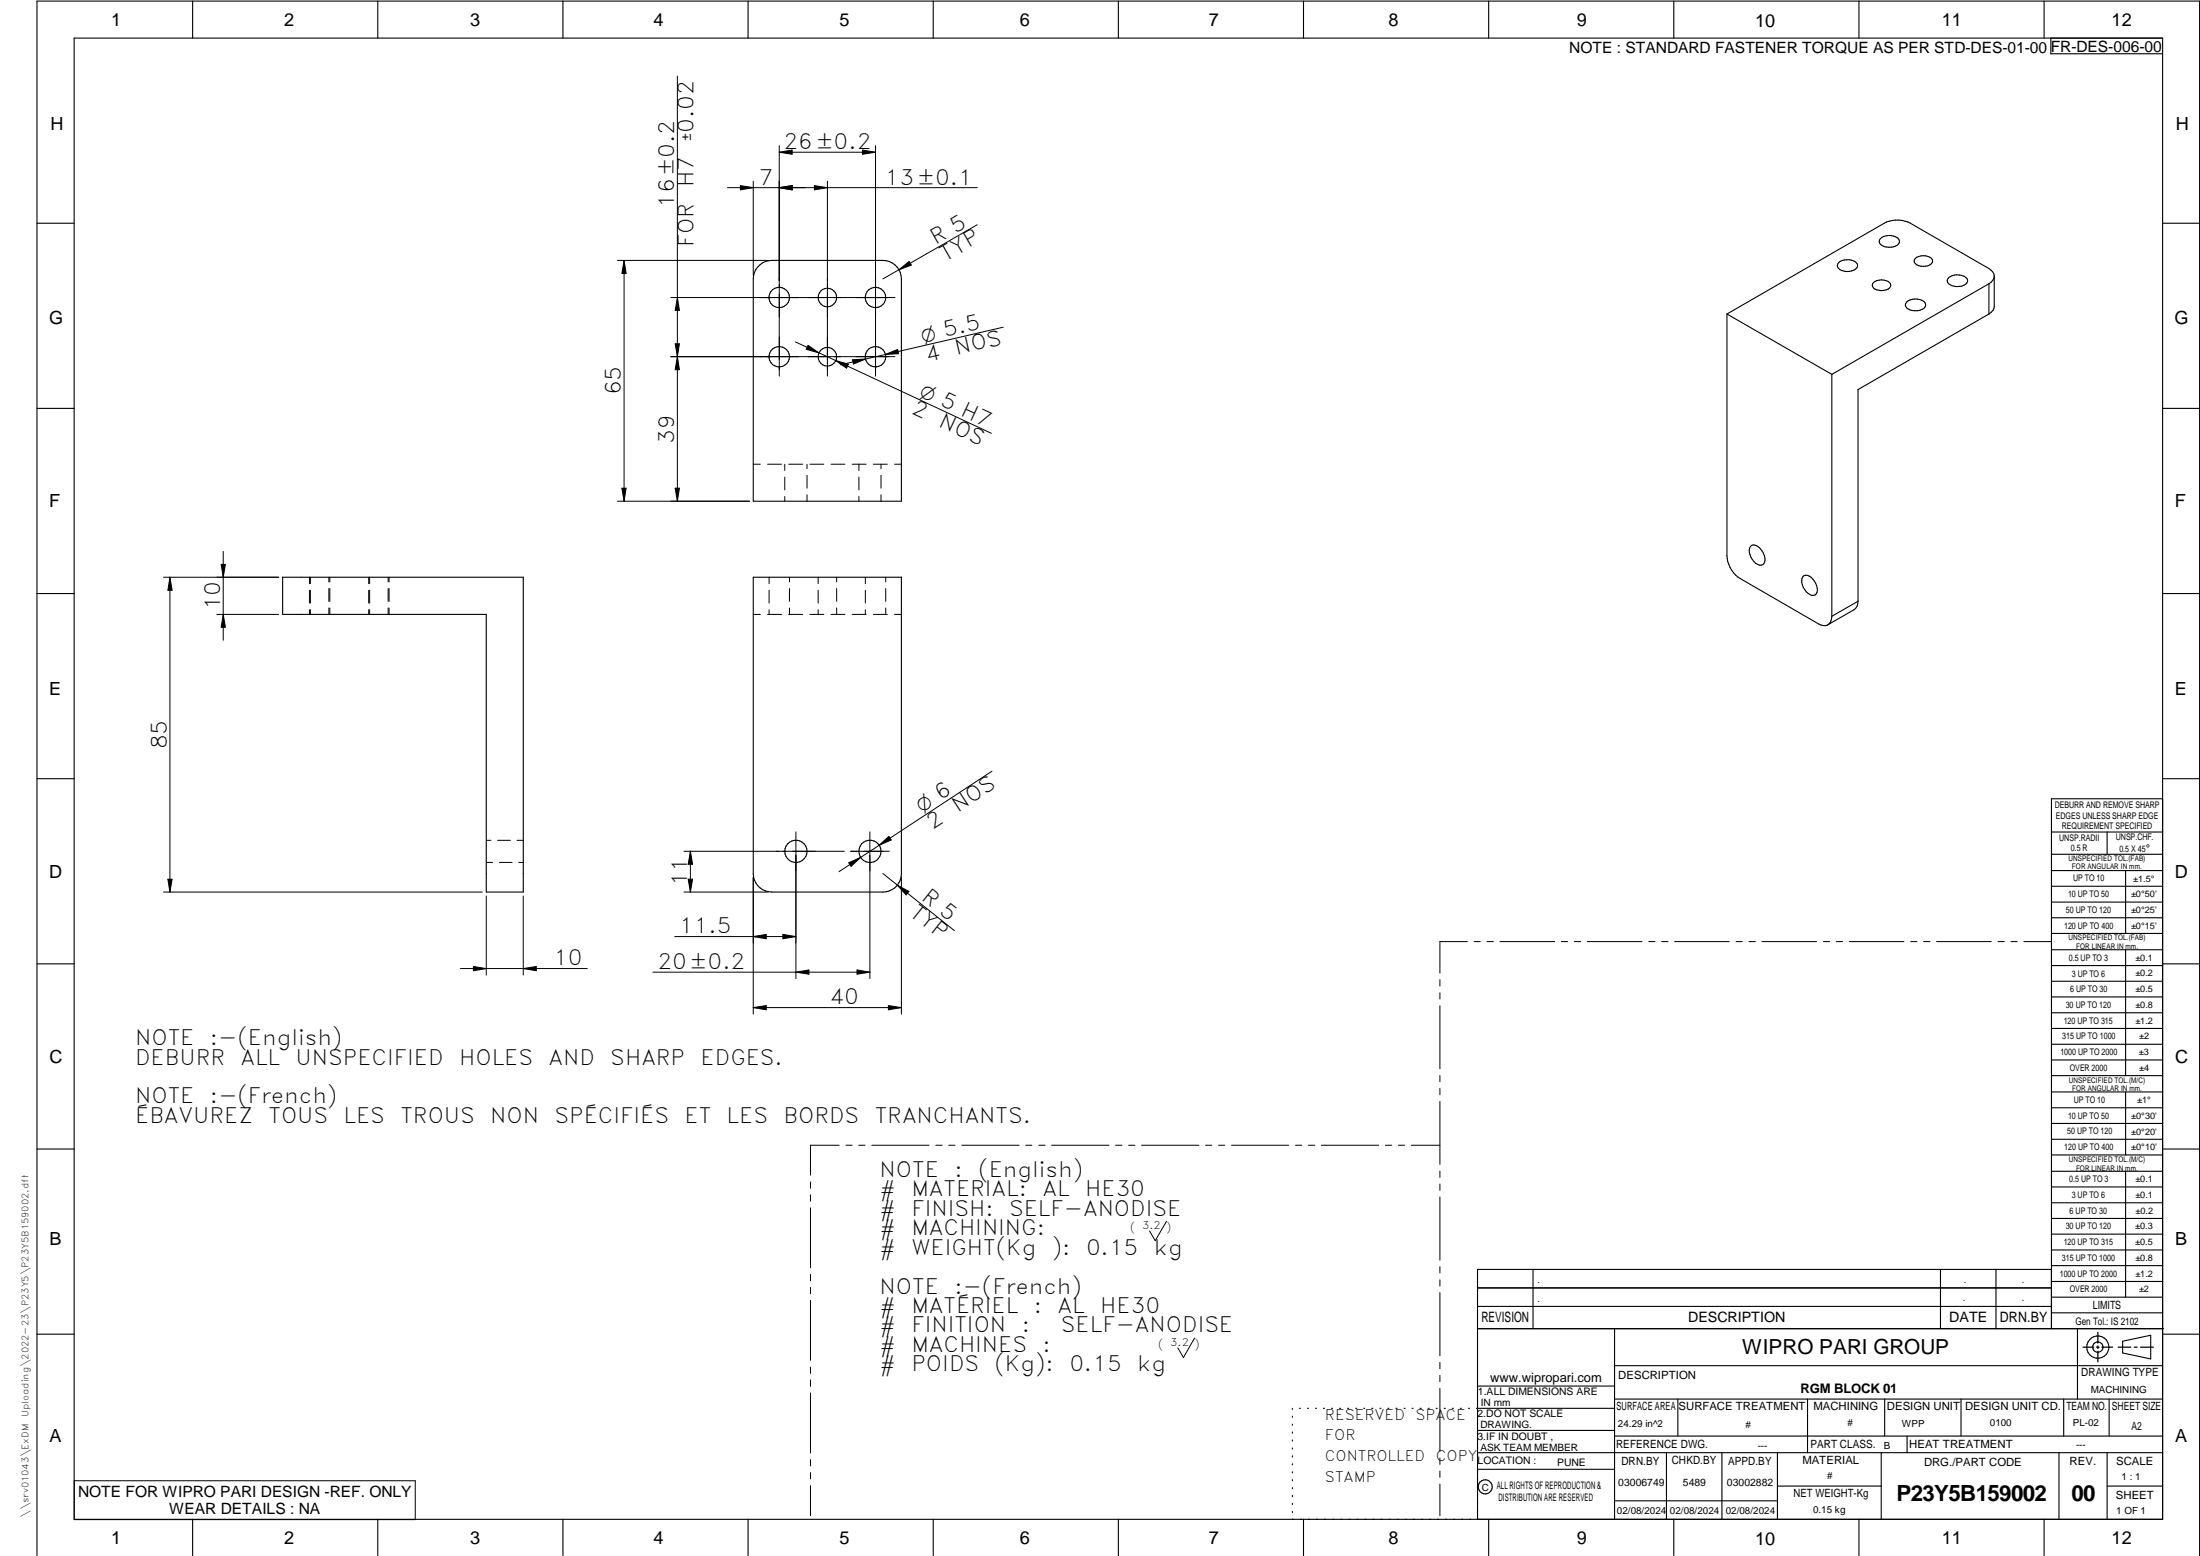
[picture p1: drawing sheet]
<svg xmlns="http://www.w3.org/2000/svg" width="594mm" height="420mm" viewBox="0 0 594 420" stroke-linecap="round" stroke-linejoin="round" font-family="sans-serif">
<g fill="none" stroke="#000" stroke-width=".3">
<path d="M20 10.3h564v400h-564zM52 .3v10M102 .3v10M152 .3v10M202 .3v10M252 .3v10M302 .3v10M352 .3v10M402 .3v10M452 .3v10M502 .3v10M552 .3v10"/>
<path d="M553.8 10.3v4.2h30.2M10 60.3h10M205.2 71.5a4.7 4.7 0 0 1 3.2-1.2h30a5 5 0 0 1 5 5v60h-40v-60a4.8 4.8 0 0 1 1.8-3.8zM496.5 71a3.5 3.5 0 0 1 5.1 .5 1.98 1.98 0 0 1-2.2 1.8 2.77 2.77 0 0 1-3.3-1.6zM505.9 76.3a3.4 3.4 0 0 1 4.6 .4 1.53 1.53 0 0 1-1.8 1.7l-.6 .1a2.18 2.18 0 0 1-2.5-1.5zM507.8 64.4a3.8 3.8 0 0 1 4.9 .2 1.44 1.44 0 0 1-1.3 2l-.7 .2a2.77 2.77 0 0 1-3.3-1.6zM517.2 69.8a3.4 3.4 0 0 1 4.6 .3 1.57 1.57 0 0 1-1.8 1.8h-.6a2.18 2.18 0 0 1-2.5-1.4zM526.2 75.1a3.8 3.8 0 0 1 4.9 .1 1.17 1.17 0 0 1-.8 1.8 3.7 3.7 0 0 1-4.4-.8v-.8zM537.1 76.6v8.2M537.1 76.6l-42.4 24.5M538.5 74.8a3 3 0 0 1-1.4 1.8M584 60.3h10"/>
<path d="M466.3 84.8l42.5-24.5a7.7 7.7 0 0 1 7.1 0l21.2 12.2a2.92 2.92 0 0 1 1.4 1.8v8.5a2.52 2.52 0 0 1-1.4 2M466.3 84.8l28.4 16.3M466.3 84.8v65.3a7.9 7.9 0 0 0 3.6 6.1l21.2 12.3a2.18 2.18 0 0 0 2.5 .2 2.18 2.18 0 0 0 1.1-2.3M514.9 81.6a3.8 3.8 0 0 1 4.9 .1 1.44 1.44 0 0 1-1.4 2.1l-.6 .1a2.77 2.77 0 0 1-3.3-1.6zM537.1 84.8l-35.4 20.4v57.1M10 110.3h10M494.7 101.1v65.3M584 110.3h10M76.3 155.9h65v85h-10v-75h-55zM203.4 155.9h40v80a4.9 4.9 0 0 1-5 5h-30a5 5 0 0 1-5-5zM473 147.3a2.46 2.46 0 0 1 2.8 1.4l.4 .7a2.39 2.39 0 0 1-.2 3.1 2.75 2.75 0 0 1-3.2-2 2.43 2.43 0 0 1 .2-3.2zM486.8 155.7a1.75 1.75 0 0 1 2.7 .6 3.1 3.1 0 0 1 .6 4.4 2.46 2.46 0 0 1-2.8-1.5 3.2 3.2 0 0 1-.5-3.5z"/>
<path d="M10 160.3h10M501.7 162.3l-7 4.1M501.7 162.3a2.63 2.63 0 0 1-1 2.3l-7.1 4.1M584 160.3h10M10 210.3h10M584 215.7h-30v143.1M584 210.3h10M554 224.7h30M554 230.7h30M554 235.1h30M554 239.3h30M569 224.7v6"/>
<path d="M574 235.1v17M554 243.6h30M554 247.8h30M554 252.1h30M554 256.5h30M574 256.5v33.9M10 260.3h10M554 260.7h30M554 265h30M554 269.2h30M554 273.5h30M554 277.7h30"/>
<path d="M584 260.3h10M554 282h30M554 286.2h30M554 290.4h30M554 294.9h30M554 299.1h30M574 294.9v17M10 310.3h10M554 303.4h30M554 307.6h30M554 311.9h30M554 316.3h30"/>
<path d="M574 316.3v34M584 310.3h10M554 320.5h30M554 324.8h30M554 329h30M554 333.2h30M554 337.5h30M399 358.8h185.2M399 352.8h155M399 347.8h155M414 342.8v16M436 358.8v51.5"/>
<path d="M524 342.8v16M539 342.8v16M554 341.8h30M554 346h30M554 350.3h30M554 354.5h30M554 342.8h-155v67.5M561 358.8v19M10 360.3h10M399 374.3h37M436 377.8h148M453.1 377.8v10"/>
<path d="M488.1 377.8v14.5M508.9 377.8v10M529.5 377.8v10M557.3 377.8v10M569.5 377.8v10M573.2 362.2l7.6-1.6v6.3l-7.6-1.6zM584 368.8h-148M584 360.3h10M349 380.3v.3M349 382.4v.3M349 384.6v.3M349 386.7v.3"/>
<path d="M349 388.8v.3M349 391v.3M349 393.1v.3M349 395.3v.3M349 397.4v.3M349 399.5v.3M350.9 380.3h.2M353.1 380.3h.2M355.2 380.3h.3M357.4 380.3h.3M359.6 380.3h.3M361.7 380.3h.3"/>
<path d="M363.9 380.3h.3M366.1 380.3h.3M368.3 380.3h.2M370.4 380.3h.3M372.6 380.3h.3M374.8 380.3h.3M376.9 380.3h.4M379.1 380.3h.3M381.3 380.3h.3M383.4 380.3h.4M385.6 380.3h.3M387.8 380.3h.3"/>
<path d="M390 380.3h.3M392.2 380.3h.3M394.3 380.3h.3M396.5 380.3h.3M398.7 380.3h37.3M399 396.7h37M399 392.3h185M399 386.2h37M436 387.8h148M450 392.3v18M465 392.3v18M480 392.3v18"/>
<path d="M508 392.3v18M515 387.8v4.5M556 392.3v18M569 392.3v18M52 410.3v9.7M102 410.3v9.7M152 410.3v9.7M202 410.3v9.7M252 410.3v9.7M302 410.3v9.7M349 401.7v.3M349 403.8v.4"/>
<path d="M349 406v.3M349 408.1v.3M352 410.3v9.7M402 410.3v9.7M436 405.3h44M452 410.3v9.7M480 401.3h28M502 410.3v9.7M552 410.3v9.7M569 401.3h15M10 420v-419.7h584v419.7"/>
<circle cx="210.4" cy="80.3" r="2.75"/>
<circle cx="210.4" cy="96.3" r="2.76"/>
<circle cx="223.4" cy="96.3" r="2.51"/>
<circle cx="223.4" cy="80.3" r="2.51"/>
<circle cx="236.4" cy="96.3" r="2.75"/>
<circle cx="236.4" cy="80.3" r="2.76"/>
<circle cx="214.9" cy="229.9" r="3"/>
<circle cx="234.9" cy="229.9" r="3"/>
<circle cx="566.5" cy="363.7" r="1.39"/>
<circle cx="566.5" cy="363.8" r="3"/>
<circle cx="401.1" cy="401.5" r="1.9"/>
</g>
<g fill="none" stroke="#000" stroke-width=".27">
<path d="M182.9 20.5v114.8M210.4 39.3v62.3M236.4 39.3v62.3M196.4 50.7h67.5M199.9 50.1l3.5 .6-3.5 .6zM203.4 48.9v25.4M210.4 41.1h26M210.4 50.7l3.5-.6v1.2zM210.4 41.1l3.5-.6v1.2zM219.9 50.1l3.5 .6-3.5 .6zM223.4 48.9v52.7M232.9 40.5l3.5 .6-3.5 .6z"/>
<path d="M166.7 70.3h40.7M168.5 70.3v65M168.5 70.3l.6 3.5h-1.2zM242.7 72.9l2.8-2.3 .6 1zM263.9 60.7l-25.5 14.6M181.1 96.3h47.6M181.1 80.3h47.6M182.3 92.8h1.2l-.6 3.5zM182.9 96.3l.6 3.5h-1.2zM182.9 80.3l.6 3.5h-1.2zM214.8 92.3l10.9 5.1M218.2 93.3l2.9 2-3.4-1z"/>
<path d="M225.7 97.4l3.4 .9-.5 1.1zM225.7 97.4l42 19.6M228.8 96.3h12.9M230.2 97.2l3.6-.3-3.3 1.4zM239.1 95.7l3.3-1.3 .2 1.1zM241.7 80.3h-12.9M270.9 88.3l-44 10.2M166.7 135.3h35.7M167.9 131.8h1.2l-.6 3.5zM182.3 131.8h1.2l-.6 3.5zM203.4 125.3h1.9M207.3 125.3h3.7"/>
<path d="M211.9 125.3v1.7M211.9 128.8v3.5M211.9 134.1v1.2M213 125.3h3.7M217.9 125.3v1.3M217.9 128.4v3.4M217.9 133.6v1.7M218.7 125.3h3.8M224.4 125.3h3.8M230.1 125.3h3.8M231.9 125.3v1.7M231.9 128.8v3.5"/>
<path d="M231.9 134.1v1.2M235.8 125.3h3.8M237.9 125.3v1.3M237.9 128.4v3.4M237.9 133.6v1.7M241.5 125.3h1.9M44.1 155.9h31.2M45.9 155.9v85M45.9 155.9l.6 3.5h-1.2zM59.7 152.4h1.2l-.6 3.5zM60.3 148.9v24M83.6 155.9v1.7"/>
<path d="M83.6 159.4v3.5M83.8 155.9v1.7M83.8 159.4v3.5M88.8 155.9v1.2M88.8 158.9v3.5M89.1 155.9v1.2M89.1 158.9v3.5M99.6 155.9v1.7M99.6 159.4v3.5M99.8 155.9v1.7M99.8 159.4v3.5M104.8 155.9v1.2"/>
<path d="M104.8 158.9v3.5M105.1 155.9v1.2M105.1 158.9v3.5M207.7 155.9v1.7M207.7 159.4v3.5M213.2 155.9v1.2M213.2 158.9v3.5M220.9 155.9v1.7M220.9 159.4v3.5M225.9 155.9v1.2M225.9 158.9v3.5M233.7 155.9v1.7"/>
<path d="M233.7 159.4v3.5M239.2 155.9v1.2M239.2 158.9v3.5M58.5 165.9h16.8M60.3 165.9l.6 3.5h-1.2zM83.6 164.6v1.3M83.8 164.6v1.3M88.8 164.2v1.7M89.1 164.2v1.7M99.6 164.6v1.3M99.8 164.6v1.3M104.8 164.2v1.7"/>
<path d="M105.1 164.2v1.7M203.4 165.9h1.9M207.3 165.9h3.7M207.7 164.6v1.3M213 165.9h3.7M213.2 164.2v1.7M218.7 165.9h3.8M220.9 164.6v1.3M224.4 165.9h3.8M225.9 164.2v1.7M230.1 165.9h3.8M233.7 164.6v1.3"/>
<path d="M235.8 165.9h3.8M239.2 164.2v1.7M241.5 165.9h1.9M267.9 208.2l-41.3 27.2M45.3 237.4h1.2l-.6 3.5zM131.3 232.9h1.7M131.3 226.9h1.3M134.4 226.9h3.4M134.8 232.9h3.5M139.6 226.9h1.7M140.1 232.9h1.2M184.7 229.9h43.3"/>
<path d="M185.8 237.4h1.2l-.6 3.5zM186.4 229.9v11M186.4 229.9l.6 3.5h-1.2zM203.4 236.9v37M214.9 224.6v39.6M229.2 233l3.2-1.5-2.6 2.4zM229.7 229.9h10.5M234.9 224.6v39.6M237.4 228.2l2.6-2.4 .7 1zM238.4 235.9l19.3 15.4M242.3 239l3.1 1.7-.7 .9zM243.4 236.9v37"/>
<path d="M44.1 240.9h86.2M131.3 241.9v21.4M141.3 241.9v21.4M182.2 252.9h32.7M184.7 240.9h22.7M203.4 252.9l3.5-.6v1.2zM211.4 252.3l3.5 .6-3.5 .6zM396.2 254.3h-7.4v8.5M398.1 254.3h1.6M401.5 254.3h1.8M405 254.3h14.8M421.6 254.3h1.7"/>
<path d="M425.1 254.3h1.7M428.6 254.3h14.8M445.2 254.3h1.7M448.7 254.3h1.7M452.2 254.3h14.8M468.8 254.3h1.7M472.3 254.3h1.7M475.8 254.3h14.8M492.4 254.3h1.7M495.8 254.3h1.8M499.4 254.3h14.7M516 254.3h1.6"/>
<path d="M519.4 254.3h1.8M522.9 254.3h14.8M539.5 254.3h1.7M543 254.3h1.7M546.5 254.3h7.4M124.3 261.5h34.3M127.8 261l3.5 .5-3.5 .6zM141.3 261.5l3.5-.5v1.1zM176.3 262.5h58.6M203.4 272.1h40M203.4 272.1l3.5-.6v1.2zM214.9 262.5l3.5-.6v1.2z"/>
<path d="M231.4 261.9l3.5 .6-3.5 .6zM239.9 271.5l3.5 .6-3.5 .6zM388.8 264.5v1.8M388.8 268.1v1.6M388.8 271.6v17M388.8 290.4v1.7M388.8 293.9v1.7M388.8 297.4v17M218.9 319.2v1.6M226.6 309.2h-7.7v8.1M228.4 309.2h1.7M231.9 309.2h1.7"/>
<path d="M235.4 309.2h15.5M252.7 309.2h1.7M256.2 309.2h1.7M259.7 309.2h15.5M277 309.2h1.7M280.5 309.2h1.7M284 309.2h15.5M301.2 309.2h1.8M304.8 309.2h1.7M308.3 309.2h15.5M325.5 309.2h1.7M329.1 309.2h1.6"/>
<path d="M332.6 309.2h15.4M349.8 309.2h1.7M353.3 309.2h1.7M356.8 309.2h15.5M374.1 309.2h1.7M377.6 309.2h1.7M381.1 309.2h7.7M388.8 316.2v1.7M388.8 319.7v1.7M218.9 322.6v1.8M218.9 326.1v16.2M315 329.8l-3.1 5.2-1.5-2.6"/>
<path d="M388.8 323.2v17.1M218.9 344.1v1.8M218.9 347.6v1.7M218.9 351.2v16.1M388.8 342.1v1.6M388.8 345.6v1.7M388.8 349v17.1M218.9 369.1v1.7M218.9 372.6v1.8M218.9 376.1v16.2M322.6 361.3l-3 5.3-1.6-2.7M388.8 367.9v1.7"/>
<path d="M388.8 371.4v1.7M388.8 374.9v17M20.1 399.8h92v10.5h-92zM218.9 394.1v1.8M218.9 397.6v1.7M388.8 393.7v1.7M388.8 397.2v1.7M218.9 401.2v8.1M388.8 400.7v8.6"/>
</g>
<path d="M566.5 359.7v3M562.5 363.8h2.9M566.1 363.8h.7M566.5 363.4v.7M566.5 364.9v2.8M567.6 363.8h2.9M572 363.8h3.4M576.3 363.8h.8M578 363.8h3.5" fill="none" stroke="#000" stroke-width=".34"/>
<g fill="#000">
<path d="M199.9 50.1l3.5 .6-3.5 .6zM210.4 50.7l3.5-.6v1.2zM210.4 41.1l3.5-.6v1.2zM219.9 50.1l3.5 .6-3.5 .6zM232.9 40.5l3.5 .6-3.5 .6zM168.5 70.3l.6 3.5h-1.2zM242.7 72.9l2.8-2.3 .6 1zM182.9 96.3l.6 3.5h-1.2zM182.3 92.8h1.2l-.6 3.5zM182.9 80.3l.6 3.5h-1.2zM218.2 93.3l2.9 2-3.4-1zM225.7 97.4l3.4 .9-.5 1.1z"/>
<path d="M230.2 97.2l3.6-.3-3.3 1.4zM239.1 95.7l3.3-1.3 .2 1.1zM167.9 131.8h1.2l-.6 3.5zM182.3 131.8h1.2l-.6 3.5zM45.9 155.9l.6 3.5h-1.2zM59.7 152.4h1.2l-.6 3.5zM60.3 165.9l.6 3.5h-1.2zM45.3 237.4h1.2l-.6 3.5zM185.8 237.4h1.2l-.6 3.5zM186.4 229.9l.6 3.5h-1.2zM229.2 233l3.2-1.5-2.6 2.4zM237.4 228.2l2.6-2.4 .7 1z"/>
<path d="M203.4 252.9l3.5-.6v1.2zM211.4 252.3l3.5 .6-3.5 .6zM242.3 239l3.1 1.7-.7 .9zM127.8 261l3.5 .5-3.5 .6zM141.3 261.5l3.5-.5v1.1zM203.4 272.1l3.5-.6v1.2zM214.9 262.5l3.5-.6v1.2zM231.4 261.9l3.5 .6-3.5 .6zM239.9 271.5l3.5 .6-3.5 .6z"/>
</g>
<g font-size="6">
<text x="512.1" y="405.2">P23Y5B159002</text>
<text x="559.4" y="405.2">00</text>
</g>
<g font-size="5.7">
<text x="211.5" y="40.2">26±0.2</text>
<text x="187.3" y="50.6" transform="rotate(-90 187.3 50.6)">H7</text>
<text x="204.9" y="49.8">7</text>
<text x="239" y="49.8">13±0.1</text>
<text x="182" y="56.1" transform="rotate(-90 182 56.1)">16±0.2</text>
<text x="187.3" y="66.7" transform="rotate(-90 187.3 66.7)">FOR</text>
<text x="252.6" y="66.1" transform="rotate(-30 252.6 66.1)">R 5</text>
<text x="255.3" y="70.7" transform="rotate(-30 255.3 70.7)">TYP</text>
<text x="258.3" y="95.8" transform="rotate(-13 258.3 95.8)">NOS</text>
<text x="250.4" y="97.6" transform="rotate(-13 250.4 97.6)">4</text>
<text x="167.6" y="106.8" transform="rotate(-90 167.6 106.8)">65</text>
<text x="245.8" y="111.6" transform="rotate(25 245.8 111.6)">2</text>
<text x="182" y="119.8" transform="rotate(-90 182 119.8)">39</text>
<text x="253.2" y="115.1" transform="rotate(25 253.2 115.1)">NOS</text>
<text x="59.4" y="164.8" transform="rotate(-90 59.4 164.8)">10</text>
<text x="45" y="202.4" transform="rotate(-90 45 202.4)">85</text>
<text x="258.6" y="219.6" transform="rotate(-33 258.6 219.6)">NOS</text>
<text x="251.8" y="224" transform="rotate(-33 251.8 224)">2</text>
<text x="185.5" y="239.4" transform="rotate(-90 185.5 239.4)">11</text>
<text x="248.6" y="242.9" transform="rotate(38 248.6 242.9)">R 5</text>
<text x="245.3" y="247" transform="rotate(38 245.3 247)">TYP</text>
<text x="183.4" y="252">11.5</text>
<text x="149.4" y="260.7">10</text>
<text x="177.5" y="261.6">20±0.2</text>
<text x="224" y="271.2">40</text>
<text x="36.5" y="282.2">NOTE</text>
<text x="36.5" y="287.4">DEBURR</text>
<text x="56.7" y="282.2">:-(English)</text>
<text x="64.9" y="287.4">ALL</text>
<text x="79.8" y="287.4">UNSPECIFIED</text>
<text x="124" y="287.4">HOLES</text>
<text x="148.1" y="287.4">AND</text>
<text x="164.8" y="287.4">SHARP</text>
<text x="189.2" y="287.4">EDGES.</text>
<text x="36.5" y="297.9">NOTE</text>
<text x="56.7" y="297.9">:-(French)</text>
<text x="36.5" y="303.2">ÉBAVUREZ</text>
<text x="72.5" y="303.2">TOUS</text>
<text x="92.8" y="303.2">LES</text>
<text x="108.1" y="303.2">TROUS</text>
<text x="132.4" y="303.2">NON</text>
<text x="149.8" y="303.2">SPÉCIFIÉS</text>
<text x="184.8" y="303.2">ET</text>
<text x="196.2" y="303.2">LES</text>
<text x="211.6" y="303.2">BORDS</text>
<text x="236.2" y="303.2">TRANCHANTS.</text>
<text x="237.5" y="317.8">NOTE</text>
<text x="257.7" y="317.8">:</text>
<text x="264.1" y="317.8">(English)</text>
<text x="237.5" y="323">#</text>
<text x="246.1" y="323">MATERIAL:</text>
<text x="281.5" y="323">AL</text>
<text x="293" y="323">HE30</text>
<text x="237.5" y="328.3">#</text>
<text x="246.1" y="328.3">FINISH:</text>
<text x="272.5" y="328.3">SELF-ANODISE</text>
<text x="237.5" y="333.5">#</text>
<text x="246.1" y="333.5">MACHINING:</text>
<text x="237.5" y="338.8">#</text>
<text x="246.1" y="338.8">WEIGHT(Kg</text>
<text x="284" y="338.8">):</text>
<text x="293.3" y="338.8">0.15</text>
<text x="311.6" y="338.8">kg</text>
<text x="237.5" y="349.3">NOTE</text>
<text x="257.7" y="349.3">:-(French)</text>
<text x="237.5" y="354.5">#</text>
<text x="237.5" y="359.8">#</text>
<text x="246.1" y="359.8">FINITION</text>
<text x="246.1" y="354.5">MATÉRIEL</text>
<text x="275.9" y="359.8">:</text>
<text x="279.2" y="354.5">:</text>
<text x="285.6" y="354.5">AL</text>
<text x="286.5" y="359.8">SELF-ANODISE</text>
<text x="297.1" y="354.5">HE30</text>
<text x="237.5" y="365">#</text>
<text x="246.1" y="365">MACHINES</text>
<text x="281.5" y="365">:</text>
<text x="237.5" y="370.3">#</text>
<text x="246.1" y="370.3">POIDS</text>
<text x="268.5" y="370.3">(Kg):</text>
<text x="288.8" y="370.3">0.15</text>
<text x="307.1" y="370.3">kg</text>
</g>
<text font-size="5.6" x="470.5" y="365.5">WIPRO PARI GROUP</text>
<g font-size="5.4">
<text x="187.3" y="38" transform="rotate(-90 187.3 38)">u0.02</text>
<text x="249.2" y="92.5" transform="rotate(-13 249.2 92.5)">O 5.5</text>
<text x="248.1" y="106.8" transform="rotate(25 248.1 106.8)">O 5 H7</text>
<text x="248.9" y="219.6" transform="rotate(-33 248.9 219.6)">O 6</text>
</g>
<g font-size="4.9">
<text x="30" y="6.9">1</text>
<text x="76.7" y="6.9">2</text>
<text x="127" y="6.9">3</text>
<text x="176.5" y="6.9">4</text>
<text x="226.7" y="6.9">5</text>
<text x="275.4" y="6.9">6</text>
<text x="326.4" y="6.9">7</text>
<text x="375" y="6.9">8</text>
<text x="425.8" y="6.9">9</text>
<text x="473.9" y="7.3">10</text>
<text x="524.3" y="6.9">11</text>
<text x="570.2" y="6.9">12</text>
<text x="13.6" y="35.1">H</text>
<text x="587.6" y="35.1">H</text>
<text x="13.2" y="87.5">G</text>
<text x="587.2" y="87.5">G</text>
<text x="13.2" y="137">F</text>
<text x="587.2" y="137">F</text>
<text x="13.2" y="187.6">E</text>
<text x="587.2" y="187.6">E</text>
<text x="13.2" y="237">D</text>
<text x="587.2" y="237">D</text>
<text x="13.4" y="287.1">C</text>
<text x="587.4" y="287.1">C</text>
<text x="13.4" y="336.2">B</text>
<text x="587.4" y="336.2">B</text>
<text x="13.4" y="389.3">A</text>
<text x="587.4" y="389.3">A</text>
<text x="30" y="416.9">1</text>
<text x="76.7" y="416.9">2</text>
<text x="127" y="416.9">3</text>
<text x="176.5" y="416.9">4</text>
<text x="226.7" y="416.9">5</text>
<text x="275.4" y="416.9">6</text>
<text x="326.4" y="416.9">7</text>
<text x="375" y="416.9">8</text>
<text x="425.8" y="416.9">9</text>
<text x="473.9" y="417.3">10</text>
<text x="524.3" y="416.9">11</text>
<text x="570.2" y="416.9">12</text>
</g>
<g font-size="4.2">
<text x="423.7" y="14.3">NOTE : STANDARD FASTENER TORQUE AS PER STD-DES-01-00</text>
<text x="553.8" y="14">FR-DES-006-00</text>
<text x="21.1" y="404.3">NOTE FOR WIPRO PARI DESIGN -REF. ONLY</text>
<text x="45.7" y="408.8">WEAR DETAILS : NA</text>
</g>
<g font-size="3.9">
<text x="400" y="357.1">REVISION</text>
<text x="455.9" y="357.1">DESCRIPTION</text>
<text x="526.4" y="357.1">DATE</text>
<text x="540" y="357.1">DRN.BY</text>
<text x="357.8" y="383.3">RESERVED</text>
<text x="382.3" y="383.3">SPACE</text>
<text x="357.8" y="388.9">FOR</text>
<text x="357.8" y="394.5">CONTROLLED</text>
<text x="387.8" y="394.5">COPY</text>
<text x="357.8" y="400">STAMP</text>
</g>
<text font-size="3.6" x="486.2" y="376.1">RGM BLOCK 01</text>
<text font-size="3.5" x="402.4" y="373.3">www.wipropari.com</text>
<g font-size="3.1">
<text x="565.1" y="353.5">LIMITS</text>
<text x="562" y="371.7">DRAWING TYPE</text>
<text x="437" y="372.3">DESCRIPTION</text>
<text x="436.5" y="380.8">SURFACE AREA</text>
<text x="453.3" y="380.8">SURFACE TREATMENT</text>
<text x="489.7" y="380.8">MACHINING</text>
<text x="509.5" y="380.8">DESIGN UNIT</text>
<text x="530.6" y="380.8">DESIGN UNIT CD.</text>
<text x="558" y="380.6">TEAM NO.</text>
<text x="570.3" y="380.7">SHEET SIZE</text>
<text x="575.6" y="386.1">A2</text>
<text x="436.4" y="391.1">REFERENCE DWG.</text>
<text x="437.8" y="395.5">DRN.BY</text>
<text x="451.4" y="395.4">CHKD.BY</text>
<text x="466.6" y="395.5">APPD.BY</text>
<text x="486.7" y="395.4">MATERIAL</text>
<text x="488.9" y="390.9">PART CLASS.</text>
<text x="515.6" y="390.9">HEAT TREATMENT</text>
<text x="519.6" y="395.9">DRG./PART CODE</text>
<text x="558.9" y="395.5">REV.</text>
<text x="571.4" y="395.6">SCALE</text>
<text x="484.3" y="404.2">NET WEIGHT-Kg</text>
<text x="571.4" y="404.7">SHEET</text>
</g>
<text font-size="3" x="579.5" y="230.1">°</text>
<g font-size="2.8">
<text x="305.2" y="332.5">( 3.2 )</text>
<text x="560.4" y="357.7">Gen Tol.: IS 2102</text>
<text x="312.8" y="364">( 3.2 )</text>
<text x="399.1" y="376.6">1.ALL DIMENSIONS ARE</text>
<text x="399" y="382.7">2.DO NOT SCALE</text>
<text x="399" y="388.7">3.IF IN DOUBT ,</text>
<text x="399" y="395.4">LOCATION :</text>
<text x="420.5" y="396">PUNE</text>
<text x="404.2" y="402">ALL RIGHTS OF REPRODUCTION &amp;</text>
<text x="437" y="401.2">03006749</text>
<text x="454.4" y="401.2">5489</text>
<text x="466.3" y="401.2">03002882</text>
<text x="404.7" y="405.4">DISTRIBUTION ARE RESERVED</text>
</g>
<g font-size="2.7">
<text x="564.6" y="376.2">MACHINING</text>
<text x="399.9" y="379.7">IN mm</text>
<text x="399.7" y="385.7">DRAWING.</text>
<text x="436.9" y="385.4">24.29 in^2</text>
<text x="471.4" y="385.5">#</text>
<text x="498.9" y="385">#</text>
<text x="513.6" y="385.3">WPP</text>
<text x="537.3" y="385.1">0100</text>
<text x="559.7" y="385.1">PL-02</text>
<text x="399.7" y="391.8">ASK TEAM MEMBER</text>
<text x="474.6" y="391.2">---</text>
<text x="508.7" y="391.2">B</text>
<text x="560.6" y="391.1">---</text>
<text x="493.4" y="399.5">#</text>
<text x="572.8" y="399.7">1 : 1</text>
<text x="400.1" y="402.5">C</text>
<text x="436.6" y="408.7">02/08/2024</text>
<text x="450.9" y="408.8">02/08/2024</text>
<text x="466" y="408.9">02/08/2024</text>
<text x="489.6" y="408.5">0.15 kg</text>
<text x="571.4" y="408.7">1 OF 1</text>
</g>
<g font-size="2.5">
<text x="554.9" y="218.3">DEBURR AND REMOVE SHARP</text>
<text x="555.2" y="221">EDGES UNLESS SHARP EDGE</text>
<text x="556.1" y="227.1">UNSP.RADII</text>
<text x="556.8" y="223.8">REQUIREMENT SPECIFIED</text>
<text x="571.4" y="226.9">UNSP.CHF.</text>
<text x="559.2" y="229.9">0.5 R</text>
<text x="572.3" y="230.1">0.5 X 45</text>
<text x="559.8" y="238">UP TO 10</text>
<text x="576.1" y="238.1">±1.5°</text>
<text x="558.5" y="242.2">10 UP TO 50</text>
<text x="575.5" y="242.3">±0°50'</text>
<text x="557.4" y="250.7">120 UP TO 400</text>
<text x="557.9" y="246.5">50 UP TO 120</text>
<text x="575.5" y="250.7">±0°15'</text>
<text x="575.5" y="246.5">±0°25'</text>
<text x="558.7" y="259.4">0.5 UP TO 3</text>
<text x="559.5" y="263.7">3 UP TO 6</text>
<text x="576.6" y="263.6">±0.2</text>
<text x="576.6" y="259.4">±0.1</text>
<text x="559" y="267.9">6 UP TO 30</text>
<text x="576.6" y="267.9">±0.5</text>
<text x="557.8" y="272.2">30 UP TO 120</text>
<text x="576.6" y="272.2">±0.8</text>
<text x="556.9" y="280.7">315 UP TO 1000</text>
<text x="557.3" y="276.4">120 UP TO 315</text>
<text x="576.6" y="276.4">±1.2</text>
<text x="577.7" y="280.7">±2</text>
<text x="556.4" y="284.9">1000 UP TO 2000</text>
<text x="577.6" y="284.9">±3</text>
<text x="558.9" y="289.2">OVER 2000</text>
<text x="577.7" y="289.3">±4</text>
<text x="560" y="297.9">UP TO 10</text>
<text x="577.1" y="297.9">±1°</text>
<text x="558.5" y="302.1">10 UP TO 50</text>
<text x="575.5" y="302.1">±0°30'</text>
<text x="557.4" y="310.6">120 UP TO 400</text>
<text x="558.2" y="306.3">50 UP TO 120</text>
<text x="575.5" y="310.6">±0°10'</text>
<text x="575.5" y="306.4">±0°20'</text>
<text x="558.8" y="319.2">0.5 UP TO 3</text>
<text x="559.4" y="323.4">3 UP TO 6</text>
<text x="576.6" y="319.2">±0.1</text>
<text x="576.6" y="323.5">±0.1</text>
<text x="558.9" y="327.7">6 UP TO 30</text>
<text x="576.7" y="327.7">±0.2</text>
<text x="557.8" y="332">30 UP TO 120</text>
<text x="576.6" y="332">±0.3</text>
<text x="556.8" y="340.5">315 UP TO 1000</text>
<text x="557.3" y="336.3">120 UP TO 315</text>
<text x="576.6" y="336.3">±0.5</text>
<text x="576.6" y="340.5">±0.8</text>
<text x="415.2" y="346.4">.</text>
<text x="530.3" y="346.5">.</text>
<text x="545.9" y="346.4">.</text>
<text x="556.2" y="344.7">1000 UP TO 2000</text>
<text x="576.6" y="344.7">±1.2</text>
<text x="415.2" y="351.5">.</text>
<text x="530" y="351.3">.</text>
<text x="545.9" y="351.4">.</text>
<text x="558.9" y="349">OVER 2000</text>
<text x="577.6" y="349">±2</text>
</g>
<g font-size="2.4">
<text x="7.7" y="382.7" transform="rotate(-90 7.7 382.7)">Uploading\2022-23\P23Y5\P23Y5B159002.dft</text>
<text x="7.7" y="409.8" transform="rotate(-90 7.7 409.8)">\\srv01043\ExDM</text>
</g>
<g font-size="2.1">
<text x="558.5" y="232.4">UNSPECIFIED TOL.(FAB)</text>
<text x="559.5" y="234.7">FOR ANGULAR IN mm.</text>
<text x="558.6" y="253.9">UNSPECIFIED TOL.(FAB)</text>
<text x="560.7" y="256.3">FOR LINEAR IN mm.</text>
<text x="558.7" y="292.3">UNSPECIFIED TOL.(M/C)</text>
<text x="559.6" y="294.7">FOR ANGULAR IN mm.</text>
<text x="558.7" y="313.7">UNSPECIFIED TOL.(M/C)</text>
<text x="560.6" y="316.1">FOR LINEAR IN mm.</text>
</g>
</svg>
